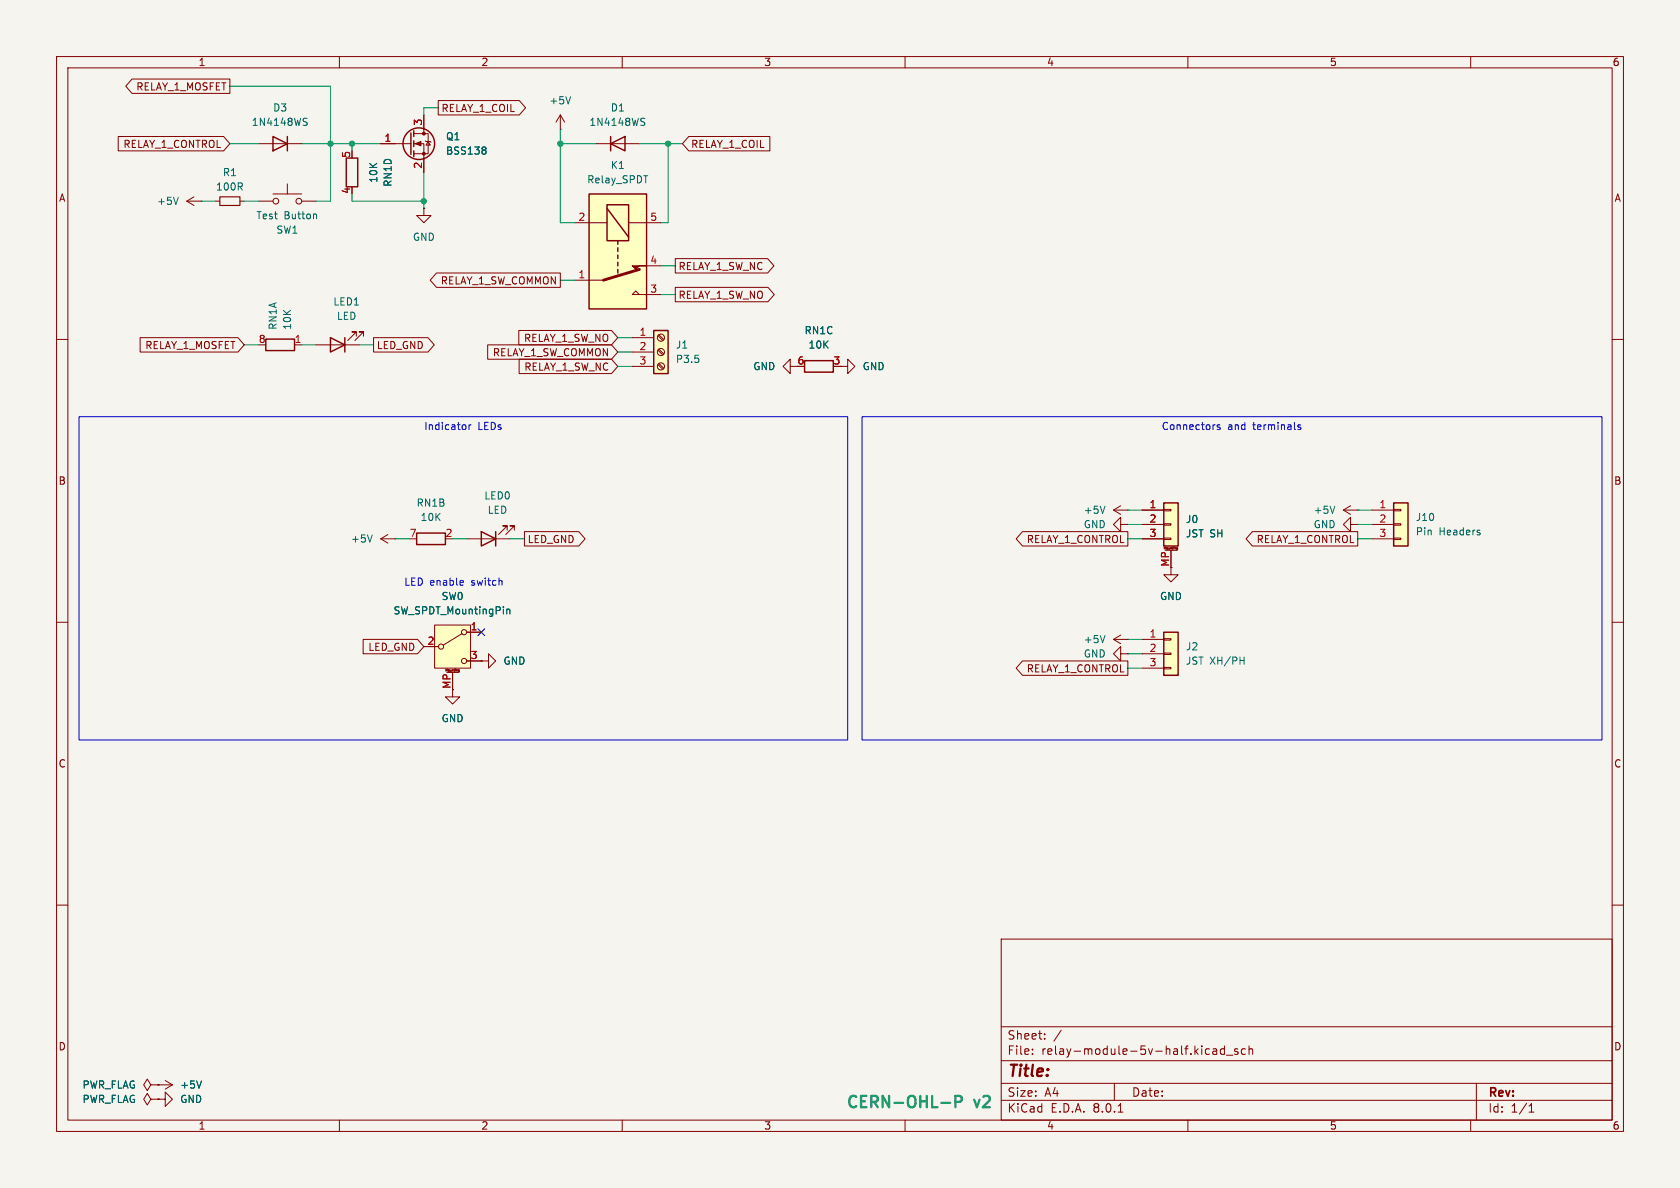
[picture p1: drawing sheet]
<svg xmlns="http://www.w3.org/2000/svg" width="297mm" height="210mm" viewBox="0 0 297 210" stroke-linecap="round" stroke-linejoin="round" font-family="sans-serif">
<path d="M0 0h297v210h-297z" fill="#f5f4ef" stroke="#f5f4ef" stroke-width=".18"/>
<g fill="none" stroke="#840000" stroke-width=".18">
<path d="M10 10h277v190h-277zM12 12h273v186h-273zM60 10v2M110 10v2M160 10v2M210 10v2M260 10v2M10 60h2M285 60h2M10 110h2M196.8 113l1.3 .8M196.8 113h2.6"/>
<path d="M198.1 112.3l-1.3 .7M199.4 113h.1M285 110h2M10 160h2M285 160h2M177 166h108v32h-108zM60 198v2M110 198v2M160 198v2M177 194.5h108M177 191.5h108M177 187.5h108"/>
<path d="M177 181.5h108M182.5 186.3v.1M182.5 185.5v.1M184.7 183.6v.1M184.7 182.8v.1M187.6 182.1l-1.3 2M197 191.5v3M197.7 196.6h.8M210 198v2M213.4 185.4l.4 .1M213.8 186.3l-.4 .1M214.5 185.5h.5l.1 .9"/>
<path d="M215.1 185.8h-.5a.29 .29 0 0 0-.2 .3 .29 .29 0 0 0 .2 .3l.5-.1M216.5 185.5l-.5-.1-.3 .3v.4l.2 .2h.6M216.5 184.9v1.5M216.8 186.5h1.2M218.8 185.5l-.3-.1-.3 .2 .1 .2 .5 .2v.3h-.6M220.2 185.5l-.5-.1-.2 .3v.4l.1 .2h.6M220.8 185.5l.2-.1 .4 .1 .1 .9M220.8 184.9v1.5M260 198v2M261 191.5v6.5M270.3 196.6h.9M270.3 195.5l.4-.4v1.5"/>
</g>
<path d="M195.3 112.3l-.4 1.3" fill="none" stroke="#006464" stroke-width=".18"/>
<path d="M76.8 110.5h6.4v7.6h-6.4z" fill="#ffffc2"/>
<g fill="none" stroke="#840000" stroke-width=".18">
<path d="M82.5 95.3h7.7M89.7 93.7v-.7h-.8h.8l-1.6 1.5M90.9 93.7v-.7h-.7h.7l-1.5 1.5M196.8 90.2l1.3 .7M196.8 90.2h2.6M198.1 92.7v1.3l-1.3-1.3 1.3-1.3v1.3h1.3M198.1 89.4l-1.3 .8M199.4 92.7h.1M199.4 90.2h.1M74.9 114.3h2.6M76.8 110.5h6.4v7.6h-6.4zM79 118.9h2"/>
<path d="M80 118.9v4.3h1.3l-1.3 1.3-1.3-1.3h1.3M81 118.6h.2M81.1 118.4h-.1M81.1 118.4h.1M81.2 118.4v.3l-.2 .1M81.7 112l-3.3 2M82.5 111.8h2.6M82.5 116.8h2.6M85.1 116.8h1.3v-1.2l1.2 1.2-1.2 1.3v-1.3M85.1 116.8h.1M198.1 115.6v1.2l-1.3-1.2 1.3-1.3v1.3h1.3M199.4 115.6h.1"/>
<path d="M207 100.3v1.3h-1.3l1.3 1.3 1.3-1.3h-1.3M26.7 191.8l-.7-1-.6 1 .6 1 .7-1h1.2M26.7 194.3l-.7-1-.6 1 .6 1 .7-1h1.2M27.9 194.3h1.3v-1.3l1.3 1.3-1.3 1.3v-1.3M27.9 194.3h.1M27.9 191.8h.1M27.9 191.8h2.6M29.2 191l1.3 .8M30.5 191.8l-1.3 .7"/>
<circle cx="78" cy="114.3" r=".46"/>
<circle cx="82" cy="111.8" r=".46"/>
<circle cx="82" cy="116.8" r=".46"/>
</g>
<path d="M195.3 89.5l-.4 1.2M89.6 107.7v.8M89.6 107.8l.2-.1h.3v.8M35.6 191.1l-.4 1.2" fill="none" stroke="#006464" stroke-width=".18"/>
<path d="M142.2 63.8h5.1v2h-5.1zM73.7 94.2h5v2.1h-5zM85.1 94l2.5 1.3-2.5 1.2zM87.6 94v2.5" fill="none" stroke="#840000" stroke-width=".25"/>
<path d="M115.6 58.4h2.5v7.6h-2.5z" fill="#ffffc2"/>
<path d="M115.6 58.4h2.5v7.6h-2.5z" fill="none" stroke="#840000" stroke-width=".25"/>
<g fill="none" stroke="#840000" stroke-width=".18">
<path d="M111.8 59.7h3.8M116.3 59.4l.9 .8M116.5 59.2l.8 .8M111.8 62.2h3.8M111.8 64.8h3.8M116.3 64.4l.9 .9M116.3 61.9l.9 .8M116.5 64.3l.8 .8M116.5 61.7l.8 .9M139.7 64.8v-1.3l-1.3 1.3 1.3 1.2v-1.2h1.3M148.6 64.8h1.3v-1.3l1.2 1.3-1.2 1.2v-1.2"/>
<circle cx="116.8" cy="59.7" r=".63"/>
<circle cx="116.8" cy="64.8" r=".63"/>
<circle cx="116.8" cy="62.2" r=".63"/>
</g>
<path d="M205.7 111.8h2.6v7.6h-2.6z" fill="#ffffc2"/>
<path d="M74.9 36.8v1.3h1.3l-1.3 1.3-1.2-1.3h1.2M74.9 36.8h.1M201.9 113h3.8M201.9 115.6h3.8M201.9 118.1h3.8M205.7 118h1.3v.2h-1.3zM205.7 115.4h1.3v.3h-1.3zM205.7 112.9h1.3v.3h-1.3z" fill="none" stroke="#840000" stroke-width=".18"/>
<path d="M205.7 111.8h2.6v7.6h-2.6z" fill="none" stroke="#840000" stroke-width=".25"/>
<path d="M219.2 116.8h.7M219.9 116.1v1.3" fill="none" stroke="#006464" stroke-width=".18"/>
<path d="M205.7 88.9h2.6v7.6h-2.6z" fill="#ffffc2"/>
<g fill="none" stroke="#840000" stroke-width=".18">
<path d="M67.3 25.4h5.3M73.2 25.4h1.7v5.1M73.2 23.6h2.5v3.6h-2.5M74.9 20.3v3.3M75.2 24.9l.1 .1h.8l.1 .1M75.7 25l.4 .7h-.8zM52.1 61h1.2M201.9 90.2h3.8M201.9 92.7h3.8M201.9 95.3h3.8M205.7 95.1h1.3v.3h-1.3zM205.7 92.6h1.3v.2h-1.3z"/>
<path d="M205.7 90h1.3v.3h-1.3zM206 97.3h2M207 97.3v3M208 97l.1 .1M208.1 96.8h.1v.3l-.2 .1M208.1 97.1h.1M208.1 96.8l-.1 .1M238.8 92.7v1.3l-1.3-1.3 1.3-1.3v1.3h1.2M240 92.7h.1"/>
</g>
<g fill="none" stroke="#840000" stroke-width=".25">
<path d="M61.2 27.9h2v5.1h-2zM72.6 23.5v3.8M73.2 23.1v1M73.2 24.9v1M73.2 26.7v1M47 59.9h5.1v2.1h-5.1zM205.7 88.9h2.6v7.6h-2.6z"/>
<circle cx="74" cy="25.4" r="2.79"/>
</g>
<g fill="#840000" stroke="#840000" stroke-width=".18">
<path d="M73.4 25.4l1-.4v.8z"/>
<circle cx="74.9" cy="27.2" r=".25"/>
<circle cx="74.9" cy="23.6" r=".25"/>
</g>
<path d="M85.7 26l.2 .2-.2 .3 .2 .3v.2l-.2 .2" fill="none" stroke="#006464" stroke-width=".18"/>
<path d="M246.4 88.9h2.5v7.6h-2.5z" fill="#ffffc2"/>
<g fill="none" stroke="#840000" stroke-width=".18">
<path d="M33 35.6h2.6M33 35.6l1.3 .7M34.3 34.8l-1.3 .8M35.6 35.6h.1M38.1 35.6h.8M42.4 35.6h.8M45.7 35.6h2.6M45.7 25.4h7.6M48.3 34.3h5M50.8 32.5v1.8M53.3 35.6h2.6M99.1 22.9h.1"/>
<path d="M99.1 20.3l-.8 1.3M99.1 20.3v2.6M99.1 20.3l.7 1.3M105.4 25.4h7.6M63 59.4v-.7h-.8h.8l-1.5 1.5M64.3 59.4v-.7h-.8h.8l-1.6 1.5M55.9 61h7.6M237.5 90.2h2.5M237.5 90.2l1.3 .7M238.8 89.4l-1.3 .8M240 90.2h.1M242.6 90.2h3.8"/>
<path d="M242.6 92.7h3.8M242.6 95.3h3.8M246.4 95.1h1.2v.3h-1.2zM246.4 92.6h1.2v.2h-1.2zM246.4 90h1.2v.3h-1.2z"/>
<circle cx="48.8" cy="35.6" r=".51"/>
<circle cx="52.8" cy="35.6" r=".51"/>
</g>
<path d="M48.3 24.1l2.5 1.3-2.5 1.3zM50.8 24.1v2.6M107.9 25.4l2.6-1.3v2.6zM107.9 24.1v2.6M58.4 59.7l2.6 1.3-2.6 1.2zM61 59.7v2.5M246.4 88.9h2.5v7.6h-2.5z" fill="none" stroke="#840000" stroke-width=".25"/>
<path d="M100.9 17.1l-.4 1.3M31.5 34.9l-.4 1.2M53.8 21.5l.4 .1 .1 .3-.2 .3h-.3M53.8 20.9l.5 .1M55.8 37.8l.2 .2v.7M113.5 21.5l.4 .1 .1 .3-.2 .3h-.3M113.5 20.9l.5 .1M236 89.5l-.4 1.2M261.6 94.2v.3" fill="none" stroke="#006464" stroke-width=".18"/>
<path d="M38.9 34.8h3.5v1.5h-3.5z" fill="none" stroke="#840000" stroke-width=".2"/>
<path d="M104.1 34.3h10.2v20.3h-10.2z" fill="#ffffc2"/>
<g fill="none" stroke="#840000" stroke-width=".18">
<path d="M23.3 14h17.3v2.5h-17.3l-1.1-1.3zM77.5 17.8h14.3l1.1 1.3-1.1 1.2h-14.3zM20.9 24.1h18.6l1.1 1.3-1.1 1.3h-18.6zM67.3 25.4h2.5M74.9 20.3v2.6M74.9 27.9v2.6M101.6 39.4h5.7M111.1 39.4h5.7M121.8 24.1h14.3v2.6h-14.3l-1.2-1.3zM24.8 59.7h17.3l1.1 1.3-1.1 1.2h-17.3zM66 59.7h9.7l1.1 1.3-1.1 1.2h-9.7zM77.2 48.3h21.9v2.5h-21.9l-1.1-1.3z"/>
<path d="M91.7 58.4h16.4l1.1 1.3-1.1 1.3h-16.4zM101.6 49.5h5.1M113 52.1l-.6-.7-.6 .7h5M114.3 47h2.5M119.4 50.8h16.4l1.1 1.3-1.1 1.2h-16.4zM119.4 45.7h16.3l1.1 1.3-1.1 1.3h-16.3zM86.2 61h21.9l1.1 1.2-1.1 1.3h-21.9zM91.8 63.5h16.3l1.1 1.3-1.1 1.2h-16.3zM67.3 95.3l1.3 .7M67.3 95.3h2.5M68.6 94.5l-1.3 .8M69.8 95.3h.1"/>
<path d="M92.7 94h9.6l1.1 1.3-1.1 1.2h-9.6zM180.8 94h18.6v2.5h-18.6l-1.2-1.2zM201.9 95.3h3.8M201.9 90.2h3.8M201.9 92.7h3.8M207 97.3v3M221.4 94h18.6v2.5h-18.6l-1.1-1.2zM64.2 113h9.6l1.1 1.3-1.1 1.3h-9.6zM74.9 114.3h2.6M80 118.9v3M82.5 111.8h2.6M82.5 116.8h2.6"/>
<path d="M85.1 116.8h.1M180.8 116.8h18.6v2.6h-18.6l-1.2-1.3zM27.9 194.3h.1M27.9 191.8h.1"/>
</g>
<path d="M104.1 34.3h10.2v20.3h-10.2zM107.3 36.2h3.8v6.3h-3.8zM107.3 36.8l3.8 5.1M109.2 42.5v.7M109.2 43.8v.7M109.2 45.1v.6M109.2 46.4v.6M109.2 47.6v.7" fill="none" stroke="#840000" stroke-width=".25"/>
<path d="M113 47.6l-6.3 1.9" fill="none" stroke="#840000" stroke-width=".51"/>
<path d="M111.8 47h2.5h-1.3l-.6 .6z" fill="#840000" stroke="#840000" stroke-width=".18"/>
<path d="M85.7 26l.2 .2-.2 .3 .2 .3v.2l-.2 .2M65.8 94.6l-.4 1.2M89.6 107.7v.8M89.6 107.8l.2-.1h.3v.8M35.6 191.1l-.4 1.2" fill="none" stroke="#006464" stroke-width=".18"/>
<path d="M14 73.7h135.9v57.1h-135.9zM82.2 75.1l.2 .2-.2 .6M82.9 75.1v.8M83.3 75.1l-.4 .2M152.4 73.7h130.8v57.1h-130.8zM215.7 75.1h-.3l-.2 .2v.2l.5 .1v.3h-.5M229.9 75.1h-.3l-.2 .2 .1 .2 .4 .1v.3h-.5M81.7 102.6l.2 .3-.6 .1M81.9 103.4l-.2 .1" fill="none" stroke="#0000c2" stroke-width=".18"/>
<path d="M166.4 195h1.5M168.9 194.8h.8a.54 .54 0 0 0 .4-.5 .54 .54 0 0 0-.4-.6h-.8v2" fill="none" stroke="#0099b0" stroke-width=".4"/>
<g fill="none" stroke="#009600" stroke-width=".18">
<path d="M40.6 15.2h17.8v20.4h-2.5M77.5 19.1h-2.6v1.2M35.6 35.6h2.5M40.6 25.4h5.1M43.2 35.6h2.5M53.3 25.4h14M62.2 25.4v1.3M62.2 34.3v1.3h12.7M74.9 30.5v6.3M99.1 22.9v16.5h2.5M99.1 25.4h6.3M113 25.4h7.6"/>
<path d="M118.1 25.4v14h-1.3M99.1 49.5h2.5M109.2 59.7h2.6M116.8 52.1h2.6M116.8 47h2.6M43.2 61h2.5M53.3 61h2.6M63.5 61h2.5M109.2 64.8h2.6M109.2 62.2h2.6M69.8 95.3h2.6M80 95.3h2.5"/>
<path d="M90.2 95.3h2.5M199.4 95.3h2.5M199.4 92.7h2.5M199.4 90.2h2.5M240 95.3h2.6M240 92.7h2.6M240 90.2h2.6M199.4 113h2.5M199.4 118.1h2.5M199.4 115.6h2.5"/>
</g>
<path d="M84.5 111.2l1.2 1.2M85.7 111.2l-1.2 1.2" fill="none" stroke="#000084" stroke-width=".18"/>
<g fill="#009600" stroke="#009600" stroke-width=".18">
<circle cx="118.1" cy="25.4" r=".46"/>
<circle cx="58.4" cy="25.4" r=".46"/>
<circle cx="99.1" cy="25.4" r=".46"/>
<circle cx="74.9" cy="35.6" r=".46"/>
<circle cx="62.2" cy="25.4" r=".46"/>
</g>
<text font-size="2.8" fill="#840000" x="178" y="190.9">Title:</text>
<g font-size="2.8" fill="#0099b0">
<text x="149.4" y="196.4">CERN-OHL-P</text>
<text x="172.3" y="196.4">v2</text>
</g>
<g font-size="2.1" fill="#840000">
<text x="178" y="184">Sheet:</text>
<text x="178" y="186.7">File:</text>
<text x="184.1" y="186.7">relay-module-5v-half.kicad_sch</text>
<text x="178" y="196.9">KiCad</text>
<text x="178" y="194.1">Size:</text>
<text x="184.7" y="194.1">A4</text>
<text x="185.7" y="196.9">E.D.A.</text>
<text x="193.3" y="196.9">8.0.1</text>
<text x="200" y="194.1">Date:</text>
<text x="263" y="194.3">Rev:</text>
<text x="263" y="196.9">Id:</text>
<text x="267.1" y="196.9">1/1</text>
</g>
<g font-size="1.8" fill="#840000">
<text x="35" y="11.9">1</text>
<text x="85" y="11.9">2</text>
<text x="135" y="11.9">3</text>
<text x="185" y="11.9">4</text>
<text x="235" y="11.9">5</text>
<text x="285" y="11.9">6</text>
<text x="24" y="16.2">RELAY_1_MOSFET</text>
<text x="77.9" y="20">RELAY_1_COIL</text>
<text x="21.7" y="26.4">RELAY_1_CONTROL</text>
<text x="122.1" y="26.4">RELAY_1_COIL</text>
<text x="10.3" y="35.9">A</text>
<text x="285.3" y="35.9">A</text>
<text x="119.9" y="47.9">RELAY_1_SW_NC</text>
<text x="77.8" y="50.5">RELAY_1_SW_COMMON</text>
<text x="119.9" y="53">RELAY_1_SW_NO</text>
<text x="25.6" y="61.9">RELAY_1_MOSFET</text>
<text x="66.5" y="61.9">LED_GND</text>
<text x="87" y="63.2">RELAY_1_SW_COMMON</text>
<text x="92.5" y="60.6">RELAY_1_SW_NO</text>
<text x="92.6" y="65.7">RELAY_1_SW_NC</text>
<text x="140.9" y="64.5">6</text>
<text x="147.2" y="64.5">3</text>
<text x="10.3" y="85.9">B</text>
<text x="285.3" y="85.9">B</text>
<text x="93.2" y="96.2">LED_GND</text>
<text x="181.4" y="96.2">RELAY_1_CONTROL</text>
<text x="206.8" y="100.3" transform="rotate(-90 206.8 100.3)">MP</text>
<text x="222.1" y="96.2">RELAY_1_CONTROL</text>
<text x="65" y="115.3">LED_GND</text>
<text x="181.4" y="119.1">RELAY_1_CONTROL</text>
<text x="79.8" y="121.9" transform="rotate(-90 79.8 121.9)">MP</text>
<text x="10.3" y="135.9">C</text>
<text x="285.3" y="135.9">C</text>
<text x="10.3" y="185.9">D</text>
<text x="285.3" y="185.9">D</text>
<text x="35" y="199.9">1</text>
<text x="85" y="199.9">2</text>
<text x="135" y="199.9">3</text>
<text x="185" y="199.9">4</text>
<text x="235" y="199.9">5</text>
<text x="285" y="199.9">6</text>
</g>
<g font-size="1.8" fill="#006464">
<text x="44.4" y="22.5">1N4148WS</text>
<text x="48.2" y="19.9">D3</text>
<text x="97" y="18.6">+5V</text>
<text x="104.1" y="22.5">1N4148WS</text>
<text x="107.9" y="19.9">D1</text>
<text x="78.7" y="27.5">BSS138</text>
<text x="78.7" y="25">Q1</text>
<text x="38.1" y="33.9">100R</text>
<text x="39.3" y="31.3">R1</text>
<text x="66.9" y="32.4" transform="rotate(-90 66.9 32.4)">10K</text>
<text x="69.4" y="33.1" transform="rotate(-90 69.4 33.1)">RN1D</text>
<text x="103.7" y="32.6">Relay_SPDT</text>
<text x="107.9" y="30.1">K1</text>
<text x="27.7" y="36.4">+5V</text>
<text x="45.2" y="39">Test</text>
<text x="48.8" y="41.5">SW1</text>
<text x="50.2" y="39">Button</text>
<text x="72.9" y="42.8">GND</text>
<text x="49.1" y="58.4" transform="rotate(-90 49.1 58.4)">RN1A</text>
<text x="51.7" y="58.4" transform="rotate(-90 51.7 58.4)">10K</text>
<text x="58.8" y="54.2">LED1</text>
<text x="59.5" y="56.7">LED</text>
<text x="142.1" y="59.3">RN1C</text>
<text x="119.4" y="61.8">J1</text>
<text x="119.4" y="64.4">P3.5</text>
<text x="133.1" y="65.6">GND</text>
<text x="142.8" y="61.8">10K</text>
<text x="152.4" y="65.6">GND</text>
<text x="73.6" y="89.8">RN1B</text>
<text x="85.5" y="88.5">LED0</text>
<text x="74.3" y="92.3">10K</text>
<text x="86.1" y="91">LED</text>
<text x="191.5" y="93.6">GND</text>
<text x="191.5" y="91">+5V</text>
<text x="209.6" y="92.7">J0</text>
<text x="209.6" y="95.2">JST SH</text>
<text x="232.1" y="93.6">GND</text>
<text x="232.1" y="91">+5V</text>
<text x="250.2" y="92.3">J10</text>
<text x="250.2" y="94.8">Pin</text>
<text x="254.4" y="94.8">Headers</text>
<text x="62" y="96.1">+5V</text>
<text x="78" y="106.3">SW0</text>
<text x="205" y="106.3">GND</text>
<text x="69.5" y="108.8">SW_SPDT_MountingPin</text>
<text x="191.5" y="113.9">+5V</text>
<text x="88.9" y="117.7">GND</text>
<text x="191.5" y="116.4">GND</text>
<text x="209.6" y="115.2">J2</text>
<text x="209.6" y="117.7">JST XH/PH</text>
<text x="78" y="127.9">GND</text>
<text x="14.5" y="192.6">PWR_FLAG</text>
<text x="14.5" y="195.2">PWR_FLAG</text>
<text x="31.8" y="195.2">GND</text>
<text x="31.8" y="192.6">+5V</text>
</g>
<g font-size="1.8" fill="#a90000">
<text x="74.7" y="22.3" transform="rotate(-90 74.7 22.3)">3</text>
<text x="62" y="28" transform="rotate(-90 62 28)">5</text>
<text x="67.9" y="25.1">1</text>
<text x="74.7" y="29.9" transform="rotate(-90 74.7 29.9)">2</text>
<text x="62" y="34.4" transform="rotate(-90 62 34.4)">4</text>
<text x="102.2" y="39.1">2</text>
<text x="114.9" y="39.1">5</text>
<text x="114.9" y="46.7">4</text>
<text x="102.2" y="49.3">1</text>
<text x="114.9" y="51.8">3</text>
<text x="113" y="59.4">1</text>
<text x="45.6" y="60.7">8</text>
<text x="52" y="60.7">1</text>
<text x="113" y="62">2</text>
<text x="113" y="64.5">3</text>
<text x="203.1" y="89.9">1</text>
<text x="243.8" y="89.9">1</text>
<text x="72.3" y="95">7</text>
<text x="78.7" y="95">2</text>
<text x="203.1" y="92.5">2</text>
<text x="203.1" y="95">3</text>
<text x="243.8" y="92.5">2</text>
<text x="243.8" y="95">3</text>
<text x="83.1" y="111.5">1</text>
<text x="203.1" y="112.8">1</text>
<text x="75.5" y="114">2</text>
<text x="83.1" y="116.6">3</text>
<text x="203.1" y="115.3">2</text>
<text x="203.1" y="117.9">3</text>
</g>
<g font-size="1.8" fill="#0000c2">
<text x="74.9" y="76.3">Indicator</text>
<text x="84.5" y="76.3">LEDs</text>
<text x="205.3" y="76.3">Connectors</text>
<text x="217" y="76.3">and</text>
<text x="221.6" y="76.3">terminals</text>
<text x="71.4" y="103.7">LED enable</text>
<text x="83.4" y="103.7">switch</text>
</g>
<g font-size=".5" fill="#840000">
<text x="205.7" y="97.2">Mounting</text>
<text x="78.7" y="118.8">Mounting</text>
</g>
</svg>
